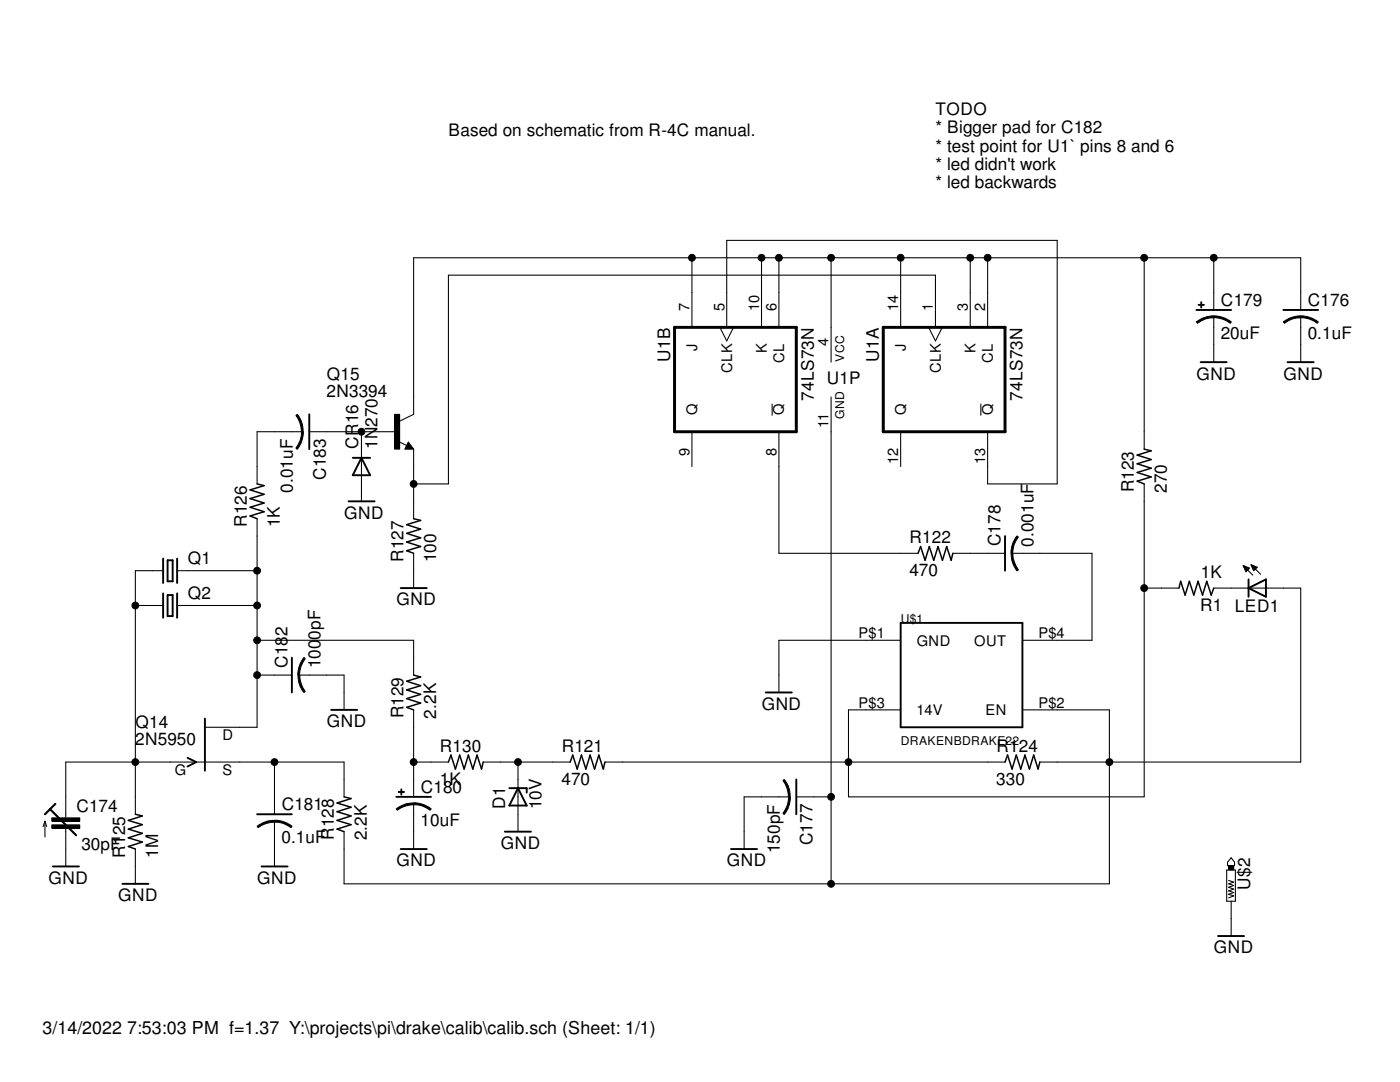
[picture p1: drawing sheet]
<svg xmlns="http://www.w3.org/2000/svg" width="279mm" height="216mm" viewBox="0 0 279 216" stroke-linecap="round" stroke-linejoin="round" font-family="sans-serif">
<g fill="none" stroke="#000" stroke-width=".21">
<path d="M138.1 51.4v13.9M152 51.4v13.9M155.4 51.4v13.9M165.9 51.4v20.9M179.7 51.4v13.9M193.6 51.4v13.9M197.1 51.4v13.9M228.3 51.4v38.2M242.2 51.4v10.4M143.7 65.3l1.3 2.7 1.4-2.7M145 65.3v-17.3h66v48.6h-13.9v-10.5M165.9 79.2v97.2"/>
<path d="M185.3 65.3l1.4 2.7 1.3-2.7M186.7 65.3v-10.4h-97.2v41.7h-7M242.2 63.2v9.1M259.6 61.8v-10.4h-177.1v31.3l-2.7 1.3M259.6 63.2v9.1M60.3 86.1h-9v10.5M61.7 86.1h17.4M72.1 86.1v13.9M79.5 88.1l1.7 .8M81.5 88.2l1 1.4h-1.7zM82.5 89.6v13.9M138.1 86.1v7"/>
<path d="M154.1 80.6v2.3M155.4 86.1v24.3h27.8M179.7 86.1v7M195.7 80.6v2.3M228.3 96.6v62.4h-59v-17.4h10.4M32.6 113.9h-5.6v48.6M35.3 113.9h16M51.3 103.5v41.6h-10.4M82.5 110.4v6.9M190.2 110.4h10.4M202 110.4h15.9v17.4h-13.9M228.3 117.3h7"/>
<path d="M242.2 117.3h17.4v34.8h-52.1M248.1 112.9l1.9 1.9M248.1 112.9l1.2 .5M248.1 112.9l.6 1.2 .6-.7M248.2 112.9h.2M248.2 113.1h.5M248.3 113.2h.7M248.4 113.4h.9M248.4 113.5h.8M248.5 113.7h.5M248.5 113.8h.4M248.6 114h.2"/>
<path d="M249.7 112.7l1.9 1.9M249.7 112.7l1.2 .5-.7 .7M249.7 112.7l.5 1.2M249.7 112.8h.3M249.8 112.9h.5M249.9 113.1h.8M249.9 113.2h1M250 113.4h.7M250.1 113.5h.5M250.1 113.7h.3M250.2 113.8h.1M27 120.8h5.6"/>
<path d="M35.3 120.8h16M51.3 127.8h31.2v6.9M51.3 134.7h7M59.6 134.7h9.1v6.9M179.7 127.8h-24.3v10.4M54.8 152.1v10.4M68.7 159v-6.9h-55.6v11.1M82.5 152.1h7M82.5 141.6v17.4M96.4 152.1h17.4M103.4 152.1v13.8M120.7 152.1h79.9"/>
<path d="M157.5 159h-9v10.4M158.9 159h7M204 141.6h17.4v34.8h-152.7v-10.5M9 163.9v3.1M9 163.9l-.4 1M9 163.9l.3 1M13.1 165.3v7.6M27 169.4v7M54.8 163.9v9M82.5 160.4v9M244.8 173.6h1.7v6.2h-1.7zM245.2 175.7l1 .3-1 .4 1 .3-1 .3 1 .4-1 .4 1 .3-1 .3 1 .4-1 .4"/>
<path d="M245.7 171.2l.7 .8v.7h-1.4v-.7zM245.7 179.8v7"/>
</g>
<g fill="none" stroke="#000" stroke-width=".38">
<path d="M238.8 61.8h6.9M239.6 72.3h5.2M256.1 61.8h7M257 72.3h5.2M61.7 82.7v6.9M70.4 91.4h3.5M72.1 91.4l1.8 3.4h-3.5zM81.5 88.9l.2 .3h-.5l.3-.6 .7 .9h-1M32.6 111.5v4.8M32.6 118.4v4.9M33.4 111.8h1.1v4.2h-1.1zM33.4 118.7h1.1v4.2h-1.1z"/>
<path d="M35.3 111.5v4.8M35.3 118.4v4.9M69.6 100h5.2M80 117.3h5.2M200.6 107v6.9M249.2 117.3l3.4-1.7v3.5zM249.2 115.6v3.5M58.3 131.2v7M152.8 138.2h5.2M179.7 124.3h24.3v20.8h-24.3zM37.4 151.2l1.8 .9-1.8 .9M40.9 143.4v10.4"/>
<path d="M66.1 141.6h5.2M79.1 159h6.9M101.6 157.3h3.5v.9M103.4 157.3l1.7 3.4h-3.5zM158.9 155.5v7M10.5 172.9h5.2M24.4 176.4h5.2M51.3 162.5h7M52.2 172.9h5.2M80 169.4h5.2M100.8 165.9h5.2M145.9 169.4h5.2"/>
<path d="M243.1 186.8h5.2"/>
</g>
<g fill="#000">
<path d="M239.1 60.7h1.2v.2h-1.2z" fill-rule="evenodd"/>
<path d="M239.6 60.2h.2v1.2h-.2z" fill-rule="evenodd"/>
<path d="M238.8 64.2a5.4 5.4 0 0 1 3.4-1.2v.4a4.9 4.9 0 0 0-3.2 1.1z" fill-rule="evenodd"/>
<path d="M242.2 63a5.8 5.8 0 0 1 3.5 1.2l-.2 .3a5.4 5.4 0 0 0-3.3-1.1z" fill-rule="evenodd"/>
<path d="M256.1 64.2a5.4 5.4 0 0 1 3.5-1.2v.4a4.9 4.9 0 0 0-3.3 1.1z" fill-rule="evenodd"/>
<path d="M259.6 63a5.8 5.8 0 0 1 3.5 1.2l-.2 .3a5.4 5.4 0 0 0-3.3-1.1z" fill-rule="evenodd"/>
<path d="M60.2 86.1h.3a5.5 5.5 0 0 1-1.2 3.6l-.2-.3a5.2 5.2 0 0 0 1.1-3.3z" fill-rule="evenodd"/>
<path d="M59.1 82.9l.3-.2a5.2 5.2 0 0 1 1.1 3.4h-.3a5.5 5.5 0 0 0-1.1-3.2z" fill-rule="evenodd"/>
<path d="M78.7 82.7h1.1v6.9h-1.1z" fill-rule="evenodd"/>
<path d="M201.8 110.4h.3a5.8 5.8 0 0 0 1.1 3.3l-.3 .2a5.4 5.4 0 0 1-1.1-3.5z" fill-rule="evenodd"/>
<path d="M203 106.9l.2 .2a5.2 5.2 0 0 0-1.1 3.3h-.3a5.4 5.4 0 0 1 1.2-3.5z" fill-rule="evenodd"/>
<path d="M59.5 134.7h.3a5.5 5.5 0 0 0 1.1 3.3l-.2 .2a4.8 4.8 0 0 1-1.2-3.5z" fill-rule="evenodd"/>
<path d="M60.7 131.2l.2 .2a5.2 5.2 0 0 0-1.1 3.3h-.4a5.5 5.5 0 0 1 1.3-3.5z" fill-rule="evenodd"/>
<path d="M79.5 157.9h1.2v.2h-1.2z" fill-rule="evenodd"/>
<path d="M80 157.4h.2v1.2h-.2z" fill-rule="evenodd"/>
<path d="M156.3 155.7l.2-.2a4.8 4.8 0 0 1 1.2 3.5h-.3a5.5 5.5 0 0 0-1.1-3.3z" fill-rule="evenodd"/>
<path d="M10.3 164.6h5.6v.7h-5.6z" fill-rule="evenodd"/>
<path d="M10.3 163.2h5.6v.7h-5.6z" fill-rule="evenodd"/>
<path d="M51.3 164.9a5.4 5.4 0 0 1 3.5-1.2v.3a5.5 5.5 0 0 0-3.3 1.1z" fill-rule="evenodd"/>
<path d="M54.8 163.7a5.5 5.5 0 0 1 3.5 1.2l-.2 .2a5.1 5.1 0 0 0-3.3-1.1z" fill-rule="evenodd"/>
<path d="M79.1 161.4a5.4 5.4 0 0 1 3.4-1.2v.4a5.5 5.5 0 0 0-3.2 1.1z" fill-rule="evenodd"/>
<path d="M82.5 160.2a5.5 5.5 0 0 1 3.6 1.2l-.2 .3a5.1 5.1 0 0 0-3.4-1.1z" fill-rule="evenodd"/>
<path d="M157.4 159h.3a5.5 5.5 0 0 1-1.2 3.5l-.2-.2a5.4 5.4 0 0 0 1.1-3.3z" fill-rule="evenodd"/>
<path d="M245.2 172.7h1v.9h-1z" fill-rule="evenodd"/>
<circle cx="138.1" cy="51.4" r=".68"/>
<circle cx="152" cy="51.4" r=".68"/>
<circle cx="155.4" cy="51.4" r=".68"/>
<circle cx="165.9" cy="51.4" r=".68"/>
<circle cx="179.7" cy="51.4" r=".68"/>
<circle cx="193.6" cy="51.4" r=".68"/>
<circle cx="197.1" cy="51.4" r=".68"/>
<circle cx="228.3" cy="51.4" r=".68"/>
<circle cx="242.2" cy="51.4" r=".68"/>
<circle cx="72.1" cy="86.1" r=".68"/>
<circle cx="82.5" cy="96.6" r=".68"/>
<circle cx="51.3" cy="113.9" r=".68"/>
<circle cx="228.3" cy="117.3" r=".68"/>
<circle cx="27" cy="120.8" r=".68"/>
<circle cx="51.3" cy="134.7" r=".68"/>
<circle cx="51.3" cy="120.8" r=".68"/>
<circle cx="51.3" cy="127.8" r=".68"/>
<circle cx="27" cy="152.1" r=".68"/>
<circle cx="54.8" cy="152.1" r=".68"/>
<circle cx="82.5" cy="152.1" r=".68"/>
<circle cx="103.4" cy="152.1" r=".68"/>
<circle cx="165.9" cy="159" r=".68"/>
<circle cx="169.3" cy="152.1" r=".68"/>
<circle cx="221.4" cy="152.1" r=".68"/>
<circle cx="165.9" cy="176.4" r=".68"/>
</g>
<g fill="none" stroke="#000" stroke-width=".2">
<path d="M238.8 64.2a5.4 5.4 0 0 1 3.4-1.2v.4a4.9 4.9 0 0 0-3.2 1.1zM239.1 60.7h1.2v.2h-1.2zM239.6 60.2h.2v1.2h-.2zM242.2 63a5.8 5.8 0 0 1 3.5 1.2l-.2 .3a5.4 5.4 0 0 0-3.3-1.1zM256.1 64.2a5.4 5.4 0 0 1 3.5-1.2v.4a4.9 4.9 0 0 0-3.3 1.1zM259.6 63a5.8 5.8 0 0 1 3.5 1.2l-.2 .3a5.4 5.4 0 0 0-3.3-1.1zM59.1 82.9l.3-.2a5.2 5.2 0 0 1 1.1 3.4h-.3a5.5 5.5 0 0 0-1.1-3.2zM60.2 86.1h.3a5.5 5.5 0 0 1-1.2 3.6l-.2-.3a5.2 5.2 0 0 0 1.1-3.3zM78.7 82.7h1.1v6.9h-1.1zM201.8 110.4h.3a5.8 5.8 0 0 0 1.1 3.3l-.3 .2a5.4 5.4 0 0 1-1.1-3.5zM203 106.9l.2 .2a5.2 5.2 0 0 0-1.1 3.3h-.3a5.4 5.4 0 0 1 1.2-3.5zM59.5 134.7h.3a5.5 5.5 0 0 0 1.1 3.3l-.2 .2a4.8 4.8 0 0 1-1.2-3.5z"/>
<path d="M60.7 131.2l.2 .2a5.2 5.2 0 0 0-1.1 3.3h-.4a5.5 5.5 0 0 1 1.3-3.5zM79.5 157.9h1.2v.2h-1.2zM80 157.4h.2v1.2h-.2zM156.3 155.7l.2-.2a4.8 4.8 0 0 1 1.2 3.5h-.3a5.5 5.5 0 0 0-1.1-3.3zM157.4 159h.3a5.5 5.5 0 0 1-1.2 3.5l-.2-.2a5.4 5.4 0 0 0 1.1-3.3zM10.3 164.6h5.6v.7h-5.6zM10.3 163.2h5.6v.7h-5.6zM51.3 164.9a5.4 5.4 0 0 1 3.5-1.2v.3a5.5 5.5 0 0 0-3.3 1.1zM54.8 163.7a5.5 5.5 0 0 1 3.5 1.2l-.2 .2a5.1 5.1 0 0 0-3.3-1.1zM79.1 161.4a5.4 5.4 0 0 1 3.4-1.2v.4a5.5 5.5 0 0 0-3.2 1.1zM82.5 160.2a5.5 5.5 0 0 1 3.6 1.2l-.2 .3a5.1 5.1 0 0 0-3.4-1.1zM245.2 172.7h1v.9h-1z"/>
<circle cx="138.1" cy="51.4" r=".68"/>
<circle cx="152" cy="51.4" r=".68"/>
<circle cx="155.4" cy="51.4" r=".68"/>
<circle cx="165.9" cy="51.4" r=".68"/>
<circle cx="179.7" cy="51.4" r=".68"/>
<circle cx="193.6" cy="51.4" r=".68"/>
<circle cx="197.1" cy="51.4" r=".68"/>
<circle cx="228.3" cy="51.4" r=".68"/>
<circle cx="242.2" cy="51.4" r=".68"/>
<circle cx="72.1" cy="86.1" r=".68"/>
<circle cx="82.5" cy="96.6" r=".68"/>
<circle cx="51.3" cy="113.9" r=".68"/>
<circle cx="228.3" cy="117.3" r=".68"/>
<circle cx="27" cy="120.8" r=".68"/>
<circle cx="51.3" cy="134.7" r=".68"/>
<circle cx="51.3" cy="120.8" r=".68"/>
<circle cx="51.3" cy="127.8" r=".68"/>
<circle cx="27" cy="152.1" r=".68"/>
<circle cx="54.8" cy="152.1" r=".68"/>
<circle cx="82.5" cy="152.1" r=".68"/>
<circle cx="103.4" cy="152.1" r=".68"/>
<circle cx="165.9" cy="159" r=".68"/>
<circle cx="169.3" cy="152.1" r=".68"/>
<circle cx="221.4" cy="152.1" r=".68"/>
<circle cx="165.9" cy="176.4" r=".68"/>
</g>
<path d="M51.3 96.6l1.4 .3-2.8 .8 2.8 .9-2.8 .9 2.8 .9-2.8 .8 2.8 .9-2.8 .9 1.4 .5M228.3 89.6l1.4 .4-2.8 .8 2.8 .9-2.8 .8 2.8 .9-2.8 .9 2.8 .9-2.8 .8 1.4 .6M82.5 103.5l1.4 .3-2.7 .9 2.7 .9-2.7 .8 2.7 .9-2.7 .9 2.7 .9-2.7 .8 1.3 .5M183.2 110.4l.5-1.3 .9 2.7 .9-2.7 .9 2.7 .8-2.7 .9 2.7 .8-2.7 .9 2.7 .4-1.4M235.3 117.3l.3-1.3 .9 2.7 .9-2.7 .9 2.7 .8-2.7 .9 2.7 .8-2.7 .9 2.7 .5-1.4M82.5 134.7l1.4 .4-2.7 .8 2.7 .9-2.7 .9 2.7 .9-2.7 .8 2.7 .9-2.7 .8 1.3 .5M68.7 159l1.4 .3-2.8 .9 2.8 .9-2.8 .9 2.8 .8-2.8 .9 2.8 .8-2.8 .9 1.4 .5M89.5 152.1l.5-1.4 .9 2.8 .8-2.8 .9 2.8 .9-2.8 .9 2.8 .8-2.8 .9 2.8 .3-1.4M113.8 152.1l.5-1.4 .9 2.8 .8-2.8 .9 2.8 .9-2.8 .9 2.8 .8-2.8 .9 2.8 .3-1.4M200.6 152.1l.5-1.4 .9 2.8 .8-2.8 .9 2.8 .9-2.8 .8 2.8 .9-2.8 .9 2.8 .3-1.4M27 162.5l1.4 .3-2.8 .9 2.8 .8-2.8 .9 2.8 .9-2.8 .9 2.8 .8-2.8 .9 1.4 .5" fill="none" stroke="#000" stroke-width=".3"/>
<path d="M134.6 65.3h24.3v20.8h-24.3zM176.3 65.3h24.3v20.8h-24.3z" fill="none" stroke="#000" stroke-width=".59"/>
<path d="M10 161.5l5.2 5.2M11 160.4l-2 2.1" fill="none" stroke="#000" stroke-width=".42"/>
<text font-size="3.6" x="8.5" y="206.4">3/14/2022 7:53:03 PM f=1.37 Y:\projects\pi\drake\calib\calib.sch (Sheet: 1/1)</text>
<g font-size="3.4">
<text x="186.7" y="23">TODO</text>
<text x="89.5" y="27.1">Based on schematic from R-4C manual.</text>
<text x="186.7" y="26.6">* Bigger pad for C182</text>
<text x="186.7" y="30.3">* test point for U1` pins 8 and 6</text>
<text x="186.7" y="33.9">* led didn't work</text>
<text x="186.7" y="37.5">* led backwards</text>
<text x="243.7" y="61">C179</text>
<text x="261" y="61">C176</text>
<text x="243.6" y="67.6">20uF</text>
<text x="261" y="67.6">0.1uF</text>
<text x="65.2" y="75.7">Q15</text>
<text x="133.8" y="72.2" transform="rotate(-90 133.8 72.2)">U1B</text>
<text x="165" y="76.6">U1P</text>
<text x="175.4" y="72.2" transform="rotate(-90 175.4 72.2)">U1A</text>
<text x="238.8" y="75.7">GND</text>
<text x="256.2" y="75.7">GND</text>
<text x="65.2" y="79.2">2N3394</text>
<text x="162.4" y="80" transform="rotate(-90 162.4 80)">74LS73N</text>
<text x="204" y="80" transform="rotate(-90 204 80)">74LS73N</text>
<text x="71.5" y="89.6" transform="rotate(-90 71.5 89.6)">CR16</text>
<text x="75.3" y="89.6" transform="rotate(-90 75.3 89.6)">1N270</text>
<text x="65" y="95.8" transform="rotate(-90 65 95.8)">C183</text>
<text x="58.4" y="98.3" transform="rotate(-90 58.4 98.3)">0.01uF</text>
<text x="226.3" y="98.3" transform="rotate(-90 226.3 98.3)">R123</text>
<text x="232.9" y="98.3" transform="rotate(-90 232.9 98.3)">270</text>
<text x="49.3" y="105.2" transform="rotate(-90 49.3 105.2)">R126</text>
<text x="55.8" y="105.2" transform="rotate(-90 55.8 105.2)">1K</text>
<text x="68.7" y="103.5">GND</text>
<text x="37.5" y="112.5">Q1</text>
<text x="80.5" y="112.1" transform="rotate(-90 80.5 112.1)">R127</text>
<text x="87.1" y="112.2" transform="rotate(-90 87.1 112.2)">100</text>
<text x="181.5" y="108.4">R122</text>
<text x="199.7" y="109" transform="rotate(-90 199.7 109)">C178</text>
<text x="206.3" y="109.1" transform="rotate(-90 206.3 109.1)">0.001uF</text>
<text x="37.5" y="119.5">Q2</text>
<text x="181.5" y="114.9">470</text>
<text x="239.6" y="115.3">1K</text>
<text x="79.1" y="120.8">GND</text>
<text x="239.5" y="121.8">R1</text>
<text x="246.4" y="122.2">LED1</text>
<text x="57.4" y="133.3" transform="rotate(-90 57.4 133.3)">C182</text>
<text x="64" y="133.3" transform="rotate(-90 64 133.3)">1000pF</text>
<text x="80.5" y="143.3" transform="rotate(-90 80.5 143.3)">R129</text>
<text x="87.1" y="143.4" transform="rotate(-90 87.1 143.4)">2.2K</text>
<text x="152" y="141.6">GND</text>
<text x="27" y="148.6">2N5950</text>
<text x="27.1" y="145.3">Q14</text>
<text x="65.2" y="145.1">GND</text>
<text x="87.8" y="150">R130</text>
<text x="112.1" y="150">R121</text>
<text x="198.9" y="150">R124</text>
<text x="15.2" y="162">C174</text>
<text x="56.2" y="161.6">C181</text>
<text x="84" y="158.2">C180</text>
<text x="87.8" y="156.6">1K</text>
<text x="100.8" y="161.4" transform="rotate(-90 100.8 161.4)">D1</text>
<text x="108.1" y="161.5" transform="rotate(-90 108.1 161.5)">10V</text>
<text x="112.1" y="156.6">470</text>
<text x="198.8" y="156.6">330</text>
<text x="66.6" y="167.6" transform="rotate(-90 66.6 167.6)">R128</text>
<text x="73.2" y="167.7" transform="rotate(-90 73.2 167.7)">2.2K</text>
<text x="83.9" y="164.7">10uF</text>
<text x="16.3" y="169.6">30pF</text>
<text x="25" y="171.1" transform="rotate(-90 25 171.1)">R125</text>
<text x="31.5" y="171.2" transform="rotate(-90 31.5 171.2)">1M</text>
<text x="56.2" y="168.2">0.1uF</text>
<text x="79.1" y="172.9">GND</text>
<text x="99.9" y="169.4">GND</text>
<text x="145.1" y="172.9">GND</text>
<text x="155.6" y="170.2" transform="rotate(-90 155.6 170.2)">150pF</text>
<text x="162.2" y="168.7" transform="rotate(-90 162.2 168.7)">C177</text>
<text x="9.7" y="176.4">GND</text>
<text x="23.6" y="179.8">GND</text>
<text x="51.4" y="176.4">GND</text>
<text x="249.5" y="177.5" transform="rotate(-90 249.5 177.5)">U$2</text>
<text x="242.3" y="190.2">GND</text>
</g>
<g font-size="2.9">
<text x="137.6" y="62.1" transform="rotate(-90 137.6 62.1)">7</text>
<text x="144.6" y="62.1" transform="rotate(-90 144.6 62.1)">5</text>
<text x="151.5" y="62.1" transform="rotate(-90 151.5 62.1)">10</text>
<text x="155" y="62.1" transform="rotate(-90 155 62.1)">6</text>
<text x="179.2" y="62.1" transform="rotate(-90 179.2 62.1)">14</text>
<text x="186.2" y="62.1" transform="rotate(-90 186.2 62.1)">1</text>
<text x="193.1" y="62.1" transform="rotate(-90 193.1 62.1)">3</text>
<text x="196.6" y="62.1" transform="rotate(-90 196.6 62.1)">2</text>
<text x="139.1" y="70" transform="rotate(-90 139.1 70)">J</text>
<text x="153" y="70.5" transform="rotate(-90 153 70.5)">K</text>
<text x="165.4" y="69" transform="rotate(-90 165.4 69)">4</text>
<text x="180.8" y="70" transform="rotate(-90 180.8 70)">J</text>
<text x="194.7" y="70.5" transform="rotate(-90 194.7 70.5)">K</text>
<text x="146.1" y="74.4" transform="rotate(-90 146.1 74.4)">CLK</text>
<text x="156.5" y="72.3" transform="rotate(-90 156.5 72.3)">CL</text>
<text x="187.7" y="74.4" transform="rotate(-90 187.7 74.4)">CLK</text>
<text x="198.2" y="72.3" transform="rotate(-90 198.2 72.3)">CL</text>
<text x="139.1" y="82.9" transform="rotate(-90 139.1 82.9)">Q</text>
<text x="156.5" y="82.9" transform="rotate(-90 156.5 82.9)">Q</text>
<text x="180.8" y="82.9" transform="rotate(-90 180.8 82.9)">Q</text>
<text x="198.1" y="82.9" transform="rotate(-90 198.1 82.9)">Q</text>
<text x="165.4" y="85.4" transform="rotate(-90 165.4 85.4)">11</text>
<text x="137.6" y="90.9" transform="rotate(-90 137.6 90.9)">9</text>
<text x="155" y="90.9" transform="rotate(-90 155 90.9)">8</text>
<text x="179.2" y="92.5" transform="rotate(-90 179.2 92.5)">12</text>
<text x="196.6" y="92.5" transform="rotate(-90 196.6 92.5)">13</text>
<text x="171.4" y="127.3">P$1</text>
<text x="183" y="128.8">GND</text>
<text x="194.4" y="128.8">OUT</text>
<text x="207.3" y="127.3">P$4</text>
<text x="171.4" y="141.2">P$3</text>
<text x="182.9" y="142.7">14V</text>
<text x="196.7" y="142.7">EN</text>
<text x="207.3" y="141.2">P$2</text>
<text x="44.4" y="147.7">D</text>
<text x="34.9" y="154.7">G</text>
<text x="44.4" y="154.7">S</text>
</g>
<g font-size="2.4">
<text x="168.4" y="72.2" transform="rotate(-90 168.4 72.2)">VCC</text>
<text x="168.4" y="83.7" transform="rotate(-90 168.4 83.7)">GND</text>
<text x="179.8" y="124.3">U$1</text>
<text x="179.8" y="148.6">DRAKENBDRAKE22</text>
</g>
</svg>
